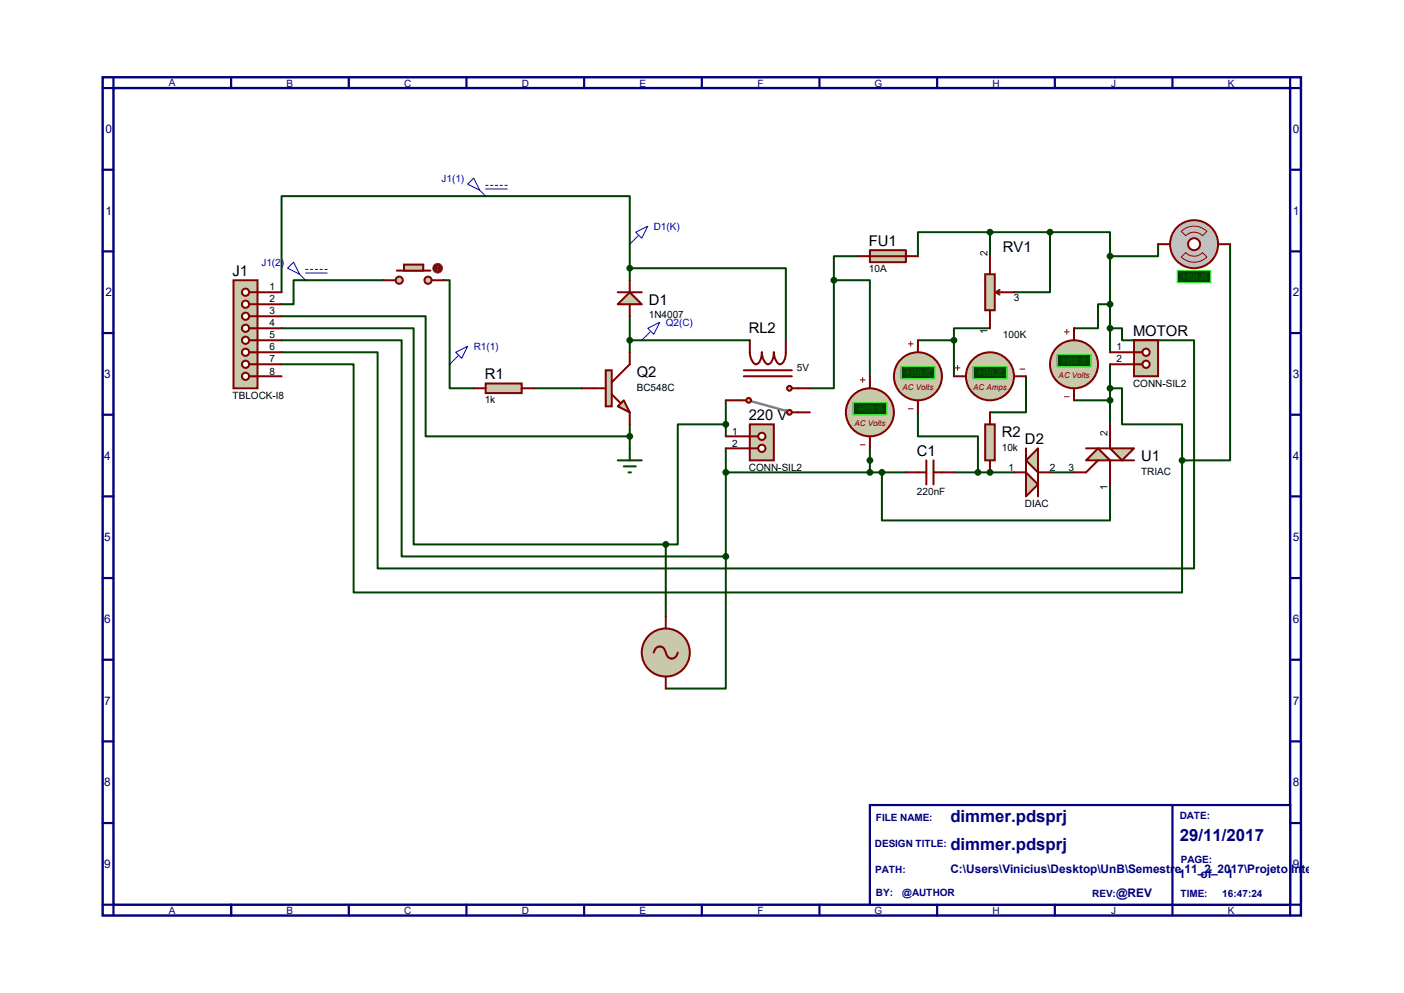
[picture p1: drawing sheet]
<svg xmlns="http://www.w3.org/2000/svg" width="297mm" height="210mm" viewBox="0 0 297 210" stroke-linecap="round" stroke-linejoin="round" font-family="sans-serif">
<path d="M21.7 16.3h253.5v177.3h-253.5zM24 18.6h248.9v172.7h-248.9z" fill="none" stroke="#000080" stroke-width=".51"/>
<path d="M24 16.3v2.3h-2.3M48.9 16.3v2.3" fill="none" stroke="#000080" stroke-width=".47"/>
<path d="M184 170.3h88.9v21h-88.9z" fill="#fff" stroke="#000080" stroke-width=".47"/>
<g fill="none" stroke="#000080" stroke-width=".47">
<path d="M73.8 16.3v2.3M98.7 16.3v2.3M123.6 16.3v2.3M148.5 16.3v2.3M173.4 16.3v2.3M198.2 16.3v2.3M223.1 16.3v2.3M248 16.3v2.3M272.9 16.3v2.3h2.3M21.7 35.9h2.3M272.9 35.9h2.3M21.7 53.2h2.3"/>
<path d="M272.9 53.2h2.3M21.7 70.4h2.3M272.9 70.4h2.3M21.7 87.7h2.3M272.9 87.7h2.3M21.7 105h2.3M272.9 105h2.3M21.7 122.3h2.3M21.7 139.5h2.3M272.9 122.3h2.3M272.9 139.5h2.3M21.7 156.8h2.3"/>
<path d="M272.9 156.8h2.3M21.7 174.1h2.3M248 170.3v23.3M272.9 174.1h2.3M21.7 191.3h2.3v2.3M48.9 191.3v2.3M73.8 191.3v2.3M98.7 191.3v2.3M123.6 191.3v2.3M148.5 191.3v2.3M173.4 191.3v2.3M198.2 191.3v2.3"/>
<path d="M223.1 191.3v2.3M275.2 191.3h-2.3v2.3"/>
</g>
<g fill="none" stroke="#004000" stroke-width=".42">
<path d="M133.2 51.6v5.1h33v15.3M176.4 59.3v22.8h-5.1M176.4 59.3h7.6v20.3M181.5 54.2h-5.1v5.1M209.4 49.1h-15.2v5.1M209.4 49.1h12.7v12.7h-7.6M209.4 49.1v5.1M59.6 66.9h30.4v25.4h43.2M95.1 77v5.1h5.1M133.2 72v2.5M227.2 69.4h5.1v-5.1h2.5v10.2M234.8 77v5.1"/>
<path d="M234.8 69.4h2.6v2.6h15.2v48.2h-172.7v-45.7h-20.3M112.9 82.1h10.2M133.2 89.7v5.1M209.4 99.9h5.1"/>
</g>
<circle cx="209.4" cy="99.9" r=".21" fill="#004000"/>
<g fill="none" stroke="#004000" stroke-width=".42">
<path d="M81.2 59.3h-19.1v5h-2.5M93.9 59.3h1.2v17.7M133.2 51.6v-10.1h-73.6v20.3M133.2 56.7v2.6M222.1 49.1h12.7v5.1M234.8 54.2v10.1M245 51.6v2.6h-10.2M260.2 51.6v45.8h-10.1M59.6 77h15.2v48.3h175.3v-27.9M59.6 69.4h27.9v45.7h53.3M59.6 72h25.4v45.7h68.5M133.2 66.9v5.1h25.4"/>
<path d="M194.2 72h7.6M201.8 72v7.6M209.4 69.4h-7.6v2.6M217 79.6v7.6h-7.6M153.5 89.7h-10.1v25.4h-2.6M153.5 99.9h38.1M153.5 84.7v7.6M153.5 94.8v22.9M184 94.8v5.1M186.6 99.9v10.2h48.2v-7.7M194.2 87.2v5.1h12.7v7.6M201.8 99.9h7.6"/>
<path d="M222.1 99.9h5.1M227.2 84.7h7.6M234.8 89.7v-7.6h2.6v7.6h12.7v7.7M140.8 115.1v15.3M153.5 117.7v27.9h-12.7"/>
</g>
<path d="M208.4 58h2v7.6h-2z" fill="#c8c8aa" stroke="#800000" stroke-width=".42"/>
<path d="M209.4 54.2v3.8M209.4 65.6v3.8M210.7 61.8l.8 .5M210.7 61.8h3.8M211.5 61.3l-.8 .5M191.6 99.9h4.4M196 97.4v5M197.5 97.4v5M197.5 99.9h4.3" fill="none" stroke="#800000" stroke-width=".42"/>
<path d="M239.9 72h5.1v7.6h-5.1z" fill="#c8c8aa" stroke="#800000" stroke-width=".42"/>
<path d="M239.9 74.5h1.8" fill="none" stroke="#800000" stroke-width=".42"/>
<circle cx="242.4" cy="74.5" r=".76" fill="#fff" stroke="#800000" stroke-width=".42"/>
<path d="M239.9 77h1.8" fill="none" stroke="#800000" stroke-width=".42"/>
<circle cx="242.4" cy="77" r=".76" fill="#fff" stroke="#800000" stroke-width=".42"/>
<path d="M234.8 74.5h5.1M234.8 77h5.1" fill="none" stroke="#800000" stroke-width=".42"/>
<path d="M184 52.9h7.6v2.6h-7.6z" fill="#c8c8aa" stroke="#800000" stroke-width=".42"/>
<path d="M181.5 54.2h12.7" fill="none" stroke="#800000" stroke-width=".42"/>
<circle cx="209.4" cy="49.1" r=".51" fill="#004000" stroke="#004000" stroke-width=".42"/>
<path d="M102.7 81.1h7.7v2h-7.7z" fill="#c8c8aa" stroke="#800000" stroke-width=".42"/>
<path d="M100.2 82.1h2.5M110.4 82.1h2.5" fill="none" stroke="#800000" stroke-width=".42"/>
<path d="M208.4 89.7h2v7.7h-2z" fill="#c8c8aa" stroke="#800000" stroke-width=".42"/>
<path d="M209.4 87.2v2.5M209.4 97.4v2.5" fill="none" stroke="#800000" stroke-width=".42"/>
<path d="M130.7 97.4h5.1M132 98.6h2.5M133 99.9h.5M133.2 94.8v2.6" fill="none" stroke="#004000" stroke-width=".42"/>
<path d="M158.6 89.7h5.1v7.7h-5.1z" fill="#c8c8aa" stroke="#800000" stroke-width=".42"/>
<path d="M158.6 92.3h1.8" fill="none" stroke="#800000" stroke-width=".42"/>
<circle cx="161.2" cy="92.3" r=".76" fill="#fff" stroke="#800000" stroke-width=".42"/>
<path d="M158.6 94.8h1.8" fill="none" stroke="#800000" stroke-width=".42"/>
<circle cx="161.2" cy="94.8" r=".76" fill="#fff" stroke="#800000" stroke-width=".42"/>
<path d="M153.5 92.3h5.1M153.5 94.8h5.1" fill="none" stroke="#800000" stroke-width=".42"/>
<g fill="#c8c8aa" stroke="#800000" stroke-width=".42">
<path d="M217 99.9l2.6 2.5-2.6 2.6z"/>
<path d="M219.6 94.8v5.1l-2.6-2.5z"/>
</g>
<path d="M217 94.8v5.1h-2.5M222.1 99.9h-2.5v5.1" fill="none" stroke="#800000" stroke-width=".42"/>
<path d="M49.4 59.3h5.1v22.8h-5.1z" fill="#c8c8aa" stroke="#800000" stroke-width=".42"/>
<path d="M52.7 61.8h1.8" fill="none" stroke="#800000" stroke-width=".42"/>
<circle cx="51.9" cy="61.8" r=".76" fill="#fff" stroke="#800000" stroke-width=".42"/>
<path d="M52.7 64.3h1.8" fill="none" stroke="#800000" stroke-width=".42"/>
<circle cx="51.9" cy="64.3" r=".76" fill="#fff" stroke="#800000" stroke-width=".42"/>
<path d="M52.7 66.9h1.8" fill="none" stroke="#800000" stroke-width=".42"/>
<circle cx="51.9" cy="66.9" r=".76" fill="#fff" stroke="#800000" stroke-width=".42"/>
<path d="M52.7 69.4h1.8" fill="none" stroke="#800000" stroke-width=".42"/>
<circle cx="51.9" cy="69.4" r=".76" fill="#fff" stroke="#800000" stroke-width=".42"/>
<path d="M52.7 72h1.8" fill="none" stroke="#800000" stroke-width=".42"/>
<circle cx="51.9" cy="72" r=".76" fill="#fff" stroke="#800000" stroke-width=".42"/>
<path d="M52.7 74.5h1.8" fill="none" stroke="#800000" stroke-width=".42"/>
<circle cx="51.9" cy="74.5" r=".76" fill="#fff" stroke="#800000" stroke-width=".42"/>
<path d="M52.7 77h1.8" fill="none" stroke="#800000" stroke-width=".42"/>
<circle cx="51.9" cy="77" r=".76" fill="#fff" stroke="#800000" stroke-width=".42"/>
<path d="M52.7 79.6h1.8" fill="none" stroke="#800000" stroke-width=".42"/>
<circle cx="51.9" cy="79.6" r=".76" fill="#fff" stroke="#800000" stroke-width=".42"/>
<path d="M54.5 61.8h5.1M54.5 64.3h5.1M54.5 66.9h5.1M54.5 69.4h5.1M54.5 72h5.1M54.5 74.5h5.1M54.5 77h5.1M54.5 79.6h5.1" fill="none" stroke="#800000" stroke-width=".42"/>
<g fill="#004000" stroke="#004000" stroke-width=".42">
<circle cx="234.8" cy="69.4" r=".51"/>
<circle cx="234.8" cy="82.1" r=".51"/>
</g>
<circle cx="140.8" cy="138" r="5.1" fill="#c8c8aa" stroke="#800000" stroke-width=".42"/>
<path d="M138.3 138a1.27 1.27 0 0 1 1.3-1.3 1.27 1.27 0 0 1 1.2 1.3 1.27 1.27 0 0 0 1.3 1.3 1.27 1.27 0 0 0 1.3-1.3M140.8 130.4v2.5M140.8 143.1v2.5" fill="none" stroke="#800000" stroke-width=".42"/>
<path d="M134.5 49.1l2.5-1.3-1.2 2.6zM135 49.9l-1.8 1.7M96.4 74.5l2.5-1.3-1.2 2.6zM96.9 75.3l-1.8 1.7" fill="none" stroke="#0000c0" stroke-width=".21"/>
<path d="M159.1 84.9l7.4 2.1" fill="none" stroke="#808080" stroke-width=".51"/>
<g fill="#c8c8aa" stroke="#800000" stroke-width=".42">
<circle cx="158.4" cy="84.7" r=".51"/>
<circle cx="167" cy="87.2" r=".51"/>
</g>
<path d="M167.5 87.2h1.3" fill="none" stroke="#800000" stroke-width=".42"/>
<circle cx="167" cy="82.1" r=".51" fill="#c8c8aa" stroke="#800000" stroke-width=".42"/>
<path d="M157.4 78.3h10.1M157.4 79.6h10.1M158.6 72a7 7 0 0 0 .5 4.3 .88 .88 0 0 0 .8 .7 .88 .88 0 0 0 .9-.7l.4-1.8a2.69 2.69 0 0 0 1.2 2.5 2.31 2.31 0 0 0 1.3-2.5 2.69 2.69 0 0 0 1.3 2.5 2.31 2.31 0 0 0 1.2-2.5v-2.5M153.5 84.7h4.4M167.5 82.1h3.8M168.8 87.2h2.5" fill="none" stroke="#800000" stroke-width=".42"/>
<circle cx="133.2" cy="56.7" r=".51" fill="#004000" stroke="#004000" stroke-width=".42"/>
<g fill="#c8c8aa" stroke="#800000" stroke-width=".42">
<path d="M130.7 85.9l1.3-1.2 1.2 2.5z"/>
<path d="M128.1 78.3h1.3v7.6h-1.3z"/>
</g>
<path d="M133.2 74.5v2.5l-3.8 3.9M123.1 82.1h5M129.4 83.4l1.8 1.8M133.2 87.2v2.5" fill="none" stroke="#800000" stroke-width=".42"/>
<g fill="#004000" stroke="#004000" stroke-width=".42">
<circle cx="133.2" cy="92.3" r=".51"/>
<circle cx="133.2" cy="72" r=".51"/>
</g>
<circle cx="184" cy="87.2" r="5.1" fill="#c8c8aa" stroke="#800000" stroke-width=".42"/>
<path d="M182.5 79.8v1.1M182 80.3h1M182 94.1h1" fill="none" stroke="#800000" stroke-width=".21"/>
<path d="M180.5 85.2h7.1v2.5h-7.1z" fill="#004000" stroke="#0f0" stroke-width=".21"/>
<path d="M184 79.6v2.5M184 92.3v2.5" fill="none" stroke="#800000" stroke-width=".42"/>
<g fill="#004000" stroke="#004000" stroke-width=".42">
<circle cx="184" cy="99.9" r=".51"/>
<circle cx="176.4" cy="59.3" r=".51"/>
</g>
<circle cx="227.2" cy="77" r="5.1" fill="#c8c8aa" stroke="#800000" stroke-width=".42"/>
<path d="M225.2 70.2h1M225.7 69.7v1M225.2 83.9h1" fill="none" stroke="#800000" stroke-width=".21"/>
<path d="M223.6 75h7.2v2.6h-7.2z" fill="#004000" stroke="#0f0" stroke-width=".21"/>
<path d="M227.2 69.4v2.6M227.2 82.1v2.6" fill="none" stroke="#800000" stroke-width=".42"/>
<g fill="#004000" stroke="#004000" stroke-width=".42">
<circle cx="234.8" cy="64.3" r=".51"/>
<circle cx="222.1" cy="49.1" r=".51"/>
<circle cx="209.4" cy="99.9" r=".51"/>
</g>
<path d="M100.2 37.7l1.3 2.5-2.6-1.3zM102.7 39.2h.6M102.7 40h4.6M103.8 39.2h.5M104.8 39.2h.5M105.8 39.2h.5M106.8 39.2h.5M101.5 40.2l1.2 1.3M137 69.4l2.6-1.2-1.3 2.5zM137.5 70.2l-1.7 1.8" fill="none" stroke="#0000c0" stroke-width=".21"/>
<g fill="#c8c8aa" stroke="#800000" stroke-width=".42">
<path d="M234.8 94.8h5.1l-2.5 2.6z"/>
<path d="M232.3 94.8l2.5 2.6h-5.1z"/>
</g>
<path d="M232.3 97.4l-2.6 2.5h-2.5M234.8 89.7v5.1h-5.1M239.9 97.4h-5.1v5" fill="none" stroke="#800000" stroke-width=".42"/>
<g fill="#004000" stroke="#004000" stroke-width=".42">
<circle cx="234.8" cy="84.7" r=".51"/>
<circle cx="186.6" cy="99.9" r=".51"/>
</g>
<path d="M249 57.2h7.2v2.6h-7.2z" fill="#004000" stroke="#0f0" stroke-width=".21"/>
<circle cx="252.6" cy="51.6" r="5.1" fill="#c0c0c0" stroke="#800000" stroke-width=".42"/>
<path d="M249.9 54.4l.9-1a2.46 2.46 0 0 0 3.6 0l.9 1a3.9 3.9 0 0 1-5.4 0zM249.9 48.9a3.9 3.9 0 0 1 5.4 0l-.9 1a2.46 2.46 0 0 0-3.6 0z" fill="none" stroke="#800000" stroke-width=".21"/>
<circle cx="252.6" cy="51.6" r="1.27" fill="#fff" stroke="#800000" stroke-width=".42"/>
<path d="M245 51.6h2.5M257.7 51.6h2.5" fill="none" stroke="#800000" stroke-width=".42"/>
<g fill="#004000" stroke="#004000" stroke-width=".42">
<circle cx="234.8" cy="54.2" r=".51"/>
<circle cx="250.1" cy="97.4" r=".51"/>
<circle cx="153.5" cy="89.7" r=".51"/>
<circle cx="153.5" cy="99.9" r=".51"/>
<circle cx="140.8" cy="115.1" r=".51"/>
<circle cx="153.5" cy="117.7" r=".51"/>
</g>
<g fill="#c8c8aa" stroke="#800000" stroke-width=".42">
<circle cx="90.6" cy="59.3" r=".76"/>
<circle cx="84.5" cy="59.3" r=".76"/>
</g>
<path d="M83.9 57.2h7.2" fill="none" stroke="#800000" stroke-width=".42"/>
<path d="M85.5 56h4v1.2h-4z" fill="#c8c8aa" stroke="#800000" stroke-width=".42"/>
<path d="M81.2 59.3h2.5M91.3 59.3h2.6" fill="none" stroke="#800000" stroke-width=".42"/>
<circle cx="92.6" cy="56.7" r="1.02" fill="#400000" stroke="#f00" stroke-width=".21"/>
<path d="M92.3 57l.3 .2M92.6 56.2v1M92.6 56.2l-.3 .3M92.6 56.2l.2 .3M92.8 57l-.2 .2" fill="none" stroke="#f00" stroke-width=".21"/>
<path d="M60.8 56.7l1.3-1.2 1.3 2.5zM63.4 58l1.2 1.3M64.6 57h.6M64.6 57.7h4.6M65.7 57h.5M66.7 57h.5M67.7 57h.5M68.7 57h.5" fill="none" stroke="#0000c0" stroke-width=".21"/>
<path d="M133.2 61.8l2.6 2.5h-5.1z" fill="#c8c8aa" stroke="#800000" stroke-width=".42"/>
<path d="M133.2 59.3v2.5M130.7 61.8h5.1M133.2 64.3v2.6" fill="none" stroke="#800000" stroke-width=".42"/>
<circle cx="184" cy="97.4" r=".51" fill="#004000" stroke="#004000" stroke-width=".42"/>
<circle cx="194.2" cy="79.6" r="5.1" fill="#c8c8aa" stroke="#800000" stroke-width=".42"/>
<path d="M192.2 72.7h1M192.7 72.2v1M192.2 86.4h1" fill="none" stroke="#800000" stroke-width=".21"/>
<path d="M190.6 77.6h7.1v2.5h-7.1z" fill="#004000" stroke="#0f0" stroke-width=".21"/>
<path d="M194.2 72v2.5M194.2 84.7v2.5" fill="none" stroke="#800000" stroke-width=".42"/>
<circle cx="206.9" cy="99.9" r=".51" fill="#004000" stroke="#004000" stroke-width=".42"/>
<circle cx="209.4" cy="79.6" r="5.1" fill="#c8c8aa" stroke="#800000" stroke-width=".42"/>
<path d="M202.1 77.8h1M202.6 77.3v1M215.8 78.1h1" fill="none" stroke="#800000" stroke-width=".21"/>
<path d="M205.9 77.6h7.1v2.5h-7.1z" fill="#004000" stroke="#0f0" stroke-width=".21"/>
<path d="M201.8 79.6h2.5M214.5 79.6h2.5" fill="none" stroke="#800000" stroke-width=".42"/>
<circle cx="201.8" cy="72" r=".51" fill="#004000" stroke="#004000" stroke-width=".42"/>
<g font-size="3.6" fill="#000080">
<text x="201" y="173.9">dimmer.pdsprj</text>
<text x="201" y="179.7">dimmer.pdsprj</text>
<text x="249.6" y="178">29/11/2017</text>
</g>
<g font-size="3.1">
<text x="183.8" y="52">FU1</text>
<text x="212.2" y="53.3">RV1</text>
<text x="49.2" y="58.4">J1</text>
<text x="137.2" y="64.4">D1</text>
<text x="158.4" y="70.4">RL2</text>
<text x="239.7" y="71.1">MOTOR</text>
<text x="102.5" y="80.2">R1</text>
<text x="134.7" y="79.7">Q2</text>
<text x="158.4" y="88.9">220 V</text>
<text x="211.9" y="92.4">R2</text>
<text x="216.8" y="93.9">D2</text>
<text x="194" y="96.5">C1</text>
<text x="241.4" y="97.5">U1</text>
</g>
<g font-size="2.5" fill="#000080">
<text x="22.3" y="28.2">0</text>
<text x="273.5" y="28.2">0</text>
<text x="22.3" y="45.4">1</text>
<text x="273.5" y="45.4">1</text>
<text x="22.3" y="62.7">2</text>
<text x="273.5" y="62.7">2</text>
<text x="22.1" y="80">3</text>
<text x="273.5" y="80">3</text>
<text x="22.1" y="97.2">4</text>
<text x="273.5" y="97.2">4</text>
<text x="22.1" y="114.5">5</text>
<text x="273.5" y="114.5">5</text>
<text x="22.1" y="131.8">6</text>
<text x="273.5" y="131.8">6</text>
<text x="22.1" y="149.1">7</text>
<text x="273.5" y="149.1">7</text>
<text x="22.1" y="166.3">8</text>
<text x="273.5" y="166.3">8</text>
<text x="22.1" y="183.6">9</text>
<text x="201" y="184.7">C:\Users\Vinicius\Desktop\UnB\Semestre 11_2_2017\Projeto Integrador 2\Dimmer\</text>
<text x="249.4" y="185.7">1</text>
<text x="254" y="185.7">of</text>
<text x="259.5" y="185.7">1</text>
<text x="273.5" y="183.6">9</text>
<text x="236.1" y="189.7">@REV</text>
</g>
<g font-size="2.1" fill="#000080">
<text x="35.7" y="18.1">A</text>
<text x="60.6" y="18.4">B</text>
<text x="85.5" y="18.4">C</text>
<text x="110.4" y="18.4">D</text>
<text x="135.3" y="18.4">E</text>
<text x="160.3" y="18.4">F</text>
<text x="185" y="18.4">G</text>
<text x="209.9" y="18.4">H</text>
<text x="235.1" y="18.4">J</text>
<text x="259.7" y="18.4">K</text>
<text x="185.3" y="173.7">FILE NAME:</text>
<text x="249.6" y="173.2">DATE:</text>
<text x="185.1" y="179.2">DESIGN TITLE:</text>
<text x="185.1" y="184.5">PATH:</text>
<text x="249.8" y="182.6">PAGE:</text>
<text x="185.3" y="189.5">BY:</text>
<text x="190.9" y="189.5">@AUTHOR</text>
<text x="231.1" y="189.6">REV:</text>
<text x="249.7" y="189.6">TIME:</text>
<text x="258.6" y="189.6">16:47:24</text>
<text x="35.7" y="193.4">A</text>
<text x="60.6" y="193.4">B</text>
<text x="85.5" y="193.4">C</text>
<text x="110.4" y="193.4">D</text>
<text x="135.3" y="193.4">E</text>
<text x="160.3" y="193.4">F</text>
<text x="185" y="193.4">G</text>
<text x="209.9" y="193.4">H</text>
<text x="235.1" y="193.4">J</text>
<text x="259.7" y="193.4">K</text>
</g>
<g font-size="2.1" fill="#0000c0">
<text x="93.4" y="38.4">J1(1)</text>
<text x="138.3" y="48.6">D1(K)</text>
<text x="55.3" y="56.2">J1(2)</text>
<text x="140.8" y="68.9">Q2(C)</text>
<text x="100.2" y="74">R1(1)</text>
</g>
<g font-size="2.1">
<text x="183.8" y="57.6">10A</text>
<text x="208.9" y="54.2" transform="rotate(-90 208.9 54.2)">2</text>
<text x="57" y="61.4">1</text>
<text x="57" y="64">2</text>
<text x="214.5" y="63.8">3</text>
<text x="57" y="66.5">3</text>
<text x="57" y="69">4</text>
<text x="57" y="71.6">5</text>
<text x="137.2" y="67.4">1N4007</text>
<text x="208.9" y="70.6" transform="rotate(-90 208.9 70.6)">1</text>
<text x="212.2" y="71.6">100K</text>
<text x="57" y="74.1">6</text>
<text x="57" y="76.7">7</text>
<text x="236.2" y="74.1">1</text>
<text x="236.2" y="76.7">2</text>
<text x="57" y="79.2">8</text>
<text x="134.7" y="82.6">BC548C</text>
<text x="168.6" y="78.4">5V</text>
<text x="239.7" y="81.7">CONN-SIL2</text>
<text x="49.2" y="84.3">TBLOCK-I8</text>
<text x="102.5" y="85.3">1k</text>
<text x="154.9" y="91.9">1</text>
<text x="154.9" y="94.4">2</text>
<text x="211.9" y="95.3">10k</text>
<text x="234.3" y="92.3" transform="rotate(-90 234.3 92.3)">2</text>
<text x="158.4" y="99.5">CONN-SIL2</text>
<text x="213.3" y="99.5">1</text>
<text x="222.1" y="99.5">2</text>
<text x="226" y="99.5">3</text>
<text x="241.4" y="100.4">TRIAC</text>
<text x="194" y="104.6">220nF</text>
<text x="216.8" y="107.1">DIAC</text>
<text x="234.3" y="103.6" transform="rotate(-90 234.3 103.6)">1</text>
</g>
<g font-size="2.1" fill="#008000">
<text x="249.9" y="59.3">+88.8</text>
<text x="224.5" y="77">+88.8</text>
<text x="191.5" y="79.6">+88.8</text>
<text x="206.8" y="79.6">+88.8</text>
<text x="181.4" y="87.2">+88.8</text>
</g>
<g font-size="1.7" fill="#800000">
<text x="190.9" y="82.5">AC Volts</text>
<text x="205.9" y="82.5">AC Amps</text>
<text x="223.9" y="79.9">AC Volts</text>
<text x="180.8" y="90.1">AC Volts</text>
</g>
</svg>
